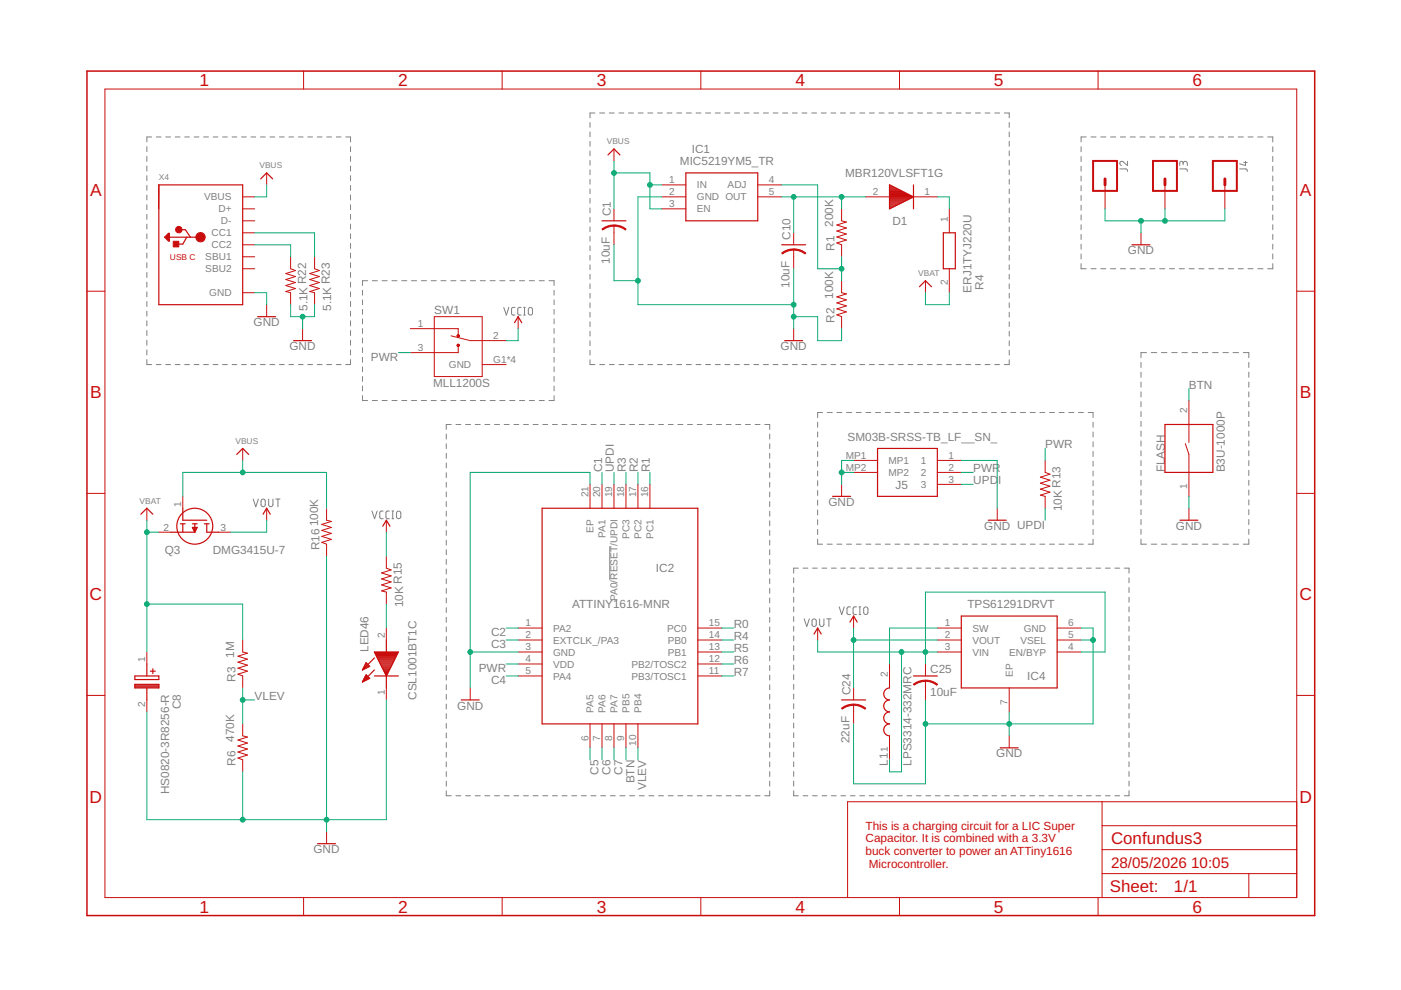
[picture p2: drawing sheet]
<svg xmlns="http://www.w3.org/2000/svg" width="297mm" height="210mm" viewBox="0 0 297 210" stroke-linecap="round" stroke-linejoin="round" font-family="sans-serif">
<g fill="none" stroke="#808080" stroke-width=".21">
<path d="M31.1 31.1v1.1M31.1 33.1v1.1M31.1 35.2v1.1M31.1 37.3v1M31.1 39.3v1M32.2 29h-1.1v1.1M33.1 29h1M35.2 29h1M37.1 29h1.1M39.2 29h1M41.2 29h1M43.2 29h1"/>
<path d="M45.2 29h1M47.2 29h1M49.2 29h1M51.2 29h1M53.2 29h1M55.2 29h1M57.2 29h1.1M59.2 29h1.1M61.3 29h1M63.3 29h1M65.3 29h1M67.3 29h1"/>
<path d="M69.3 29h1M71.3 29h1M73.3 29h1v1.1M74.3 31.1v1.1M74.3 33.1v1.1M74.3 35.2v1.1M74.3 37.3v1M74.3 39.3v1M125.1 26v1M125.1 28v1M125.1 30v1M125.1 32v1"/>
<path d="M125.1 34v1M125.1 36v1M125.1 38v1.1M126.1 24h-1v1M127.1 24h1.1M129.2 24h1M131.2 24h1.1M133.3 24h1M135.3 24h1.1M137.4 24h1M139.4 24h1M141.4 24h1.1"/>
<path d="M143.5 24h1M145.5 24h1.1M147.6 24h1M149.6 24h1.1M151.7 24h1M153.7 24h1M155.7 24h1.1M157.8 24h1M159.8 24h1.1M161.9 24h1M163.9 24h1.1M165.9 24h1.1"/>
<path d="M168 24h1M170 24h1.1M172.1 24h1M174.1 24h1.1M176.2 24h1M178.2 24h1.1M180.3 24h1M182.3 24h1M184.3 24h1.1M186.4 24h1M188.4 24h1.1M190.5 24h1"/>
<path d="M192.5 24h1M194.5 24h1.1M196.6 24h1M198.6 24h1.1M200.7 24h1M202.7 24h1.1M204.8 24h1M206.8 24h1.1M208.9 24h1M210.9 24h1M212.9 24h1.1v1M214 26v1"/>
<path d="M214 28v1M214 30v1M214 32v1M214 34v1M214 36v1M214 38v1.1M229.2 31.1v1.1M229.2 33.2v1M229.2 35.2v1.1M229.2 37.3v1.1M229.2 39.4v1M230.3 29h-1.1v1.1"/>
<path d="M231.3 29h1.1M233.4 29h1.1M235.5 29h1M237.4 35.8h1.4l.3 .5M237.6 29h1M239.1 34.2v.9l-1-.8a.44 .44 0 0 0-.7 .2 .44 .44 0 0 0 .4 .6M239.6 29h1.1M241.7 29h1.1M243.8 29h1.1M245.9 29h1.1M247.9 29h1.1M250 29h1.1"/>
<path d="M250.1 35.8h1.4l.2 .5M250.8 34.6a.44 .44 0 0 1 .5-.4 .44 .44 0 0 1 .4 .4v.5M250.8 34.9v-.3a.36 .36 0 0 0-.3-.4 .36 .36 0 0 0-.4 .4v.5M252.1 29h1.1M254.2 29h1.1M256.3 29h1.1M258.4 29h1M260.4 29h1.1M262.5 29h1.1M262.8 35.8h1.4l.2 .5M263.7 34.5h.7M264.1 34.2v.9l-1.3-.4"/>
<path d="M264.6 29h1.1M266.7 29h1.1M268.8 29h1.1v1.1M269.9 31.1v1.1M269.9 33.2v1M269.9 35.2v1.1M269.9 37.3v1.1M269.9 39.4v1M31.1 41.4v1M31.1 43.4v1M31.1 45.5v1M31.1 47.5v1.1"/>
<path d="M31.1 49.6v1M31.1 51.6v1.1M31.1 53.7v1M31.1 55.7v1.1M31.1 57.8v1M31.1 59.8v1.1M74.3 41.4v1M74.3 43.4v1M74.3 45.5v1M74.3 47.5v1.1M74.3 49.6v1M74.3 51.6v1.1"/>
<path d="M74.3 53.7v1M74.3 55.7v1.1M74.3 57.8v1M74.3 59.8v1.1M77.9 59.5h-1v1M78.9 59.5h1.1M81 59.5h1.1M83.1 59.5h1.1M85.2 59.5h1.1M87.2 59.5h1.1M89.3 59.5h1.1M91.4 59.5h1.1"/>
<path d="M93.5 59.5h1.1M95.6 59.5h1.1M97.7 59.5h1M99.7 59.5h1.1M101.8 59.5h1.1M103.9 59.5h1.1M106 59.5h1.1M108.1 59.5h1.1M110.2 59.5h1M112.2 59.5h1.1M114.3 59.5h1.1M116.4 59.5h1.1v1"/>
<path d="M125.1 40.1v1M125.1 42.1v1M125.1 44.1v1M125.1 46.1v1M125.1 48.1v1M125.1 50.1v1M125.1 52.1v1M125.1 54.1v1.1M125.1 56.2v1M125.1 58.2v1M214 40.1v1M214 42.1v1"/>
<path d="M214 44.1v1M214 46.1v1M214 48.1v1M214 50.1v1M214 52.1v1M214 54.1v1.1M214 56.2v1M214 58.2v1M229.2 41.4v1.1M229.2 43.5v1.1M229.2 45.6v1.1M229.2 47.6v1.1"/>
<path d="M229.2 49.7v1.1M229.2 51.8v1M229.2 53.8v1.1M229.2 55.9v1.1h1.1M231.3 57h1.1M233.4 57h1.1M235.5 57h1M237.6 57h1M239.6 57h1.1M241.7 57h1.1M243.8 57h1.1M245.9 57h1.1"/>
<path d="M247.9 57h1.1M250 57h1.1M252.1 57h1.1M254.2 57h1.1M256.3 57h1.1M258.4 57h1M260.4 57h1.1M262.5 57h1.1M264.6 57h1.1M266.7 57h1.1M269.9 41.4v1.1M269.9 43.5v1.1"/>
<path d="M269.9 45.6v1.1M269.9 47.6v1.1M269.9 49.7v1.1M269.9 51.8v1M269.9 53.8v1.1M269.9 55.9v1.1h-1.1M31.1 61.9v1M31.1 63.9v1.1M31.1 66v1M31.1 68v1.1M31.1 70.1v1M31.1 72.1v1.1"/>
<path d="M31.1 74.2v1M31.1 76.2v1.1h1.1M33.1 77.3h1M35.2 77.3h1M37.1 77.3h1.1M39.2 77.3h1M41.2 77.3h1M43.2 77.3h1M45.2 77.3h1M47.2 77.3h1M49.2 77.3h1M51.2 77.3h1"/>
<path d="M53.2 77.3h1M55.2 77.3h1M57.2 77.3h1.1M59.2 77.3h1.1M61.3 77.3h1M63.3 77.3h1M65.3 77.3h1M67.3 77.3h1M69.3 77.3h1M71.3 77.3h1M74.3 61.9v1M74.3 63.9v1.1"/>
<path d="M74.3 66v1M74.3 68v1.1M74.3 70.1v1M74.3 72.1v1.1M74.3 74.2v1M74.3 76.2v1.1h-1M76.9 61.6v1M76.9 63.6v1M76.9 65.6v1M76.9 67.6v1.1M76.9 69.7v1M76.9 71.7v1"/>
<path d="M76.9 73.7v1.1M76.9 75.8v1M76.9 77.8v1M76.9 79.8v1.1M106.8 65.2l.6 1.6 .5-1.6M109.2 65.2h-.5l-.2 .3v1.1l.2 .2h.5M110.5 65.2h-.5l-.2 .3v1.1l.2 .2h.5M111 66.8h.4M111 65.2h.4M111.2 65.2v1.6M112.1 65.3l.4-.1 .3 .1 .1 1.1a.44 .44 0 0 1-.4 .4 .44 .44 0 0 1-.5-.4zM117.5 61.6v1"/>
<path d="M117.5 63.6v1M117.5 65.6v1M117.5 67.6v1.1M117.5 69.7v1M117.5 71.7v1M117.5 73.7v1.1M117.5 75.8v1M117.5 77.8v1M117.5 79.8v1.1M125.1 76.3v1h1M125.1 60.2v1M125.1 62.2v1"/>
<path d="M125.1 64.2v1M125.1 66.2v1M125.1 68.2v1M125.1 70.3v.9M125.1 72.3v1M125.1 74.3v1M127.1 77.3h1.1M129.2 77.3h1M131.2 77.3h1.1M133.3 77.3h1M135.3 77.3h1.1M137.4 77.3h1"/>
<path d="M139.4 77.3h1M141.4 77.3h1.1M143.5 77.3h1M145.5 77.3h1.1M147.6 77.3h1M149.6 77.3h1.1M151.7 77.3h1M153.7 77.3h1M155.7 77.3h1.1M157.8 77.3h1M159.8 77.3h1.1M161.9 77.3h1"/>
<path d="M163.9 77.3h1.1M165.9 77.3h1.1M168 77.3h1M170 77.3h1.1M172.1 77.3h1M174.1 77.3h1.1M176.2 77.3h1M178.2 77.3h1.1M180.3 77.3h1M182.3 77.3h1M184.3 77.3h1.1M186.4 77.3h1"/>
<path d="M188.4 77.3h1.1M190.5 77.3h1M192.5 77.3h1M194.5 77.3h1.1M196.6 77.3h1M198.6 77.3h1.1M200.7 77.3h1M202.7 77.3h1.1M204.8 77.3h1M206.8 77.3h1.1M208.9 77.3h1M210.9 77.3h1"/>
<path d="M214 76.3v1h-1.1M214 60.2v1M214 62.2v1M214 64.2v1M214 66.2v1M214 68.2v1M214 70.3v.9M214 72.3v1M214 74.3v1M241.9 76.8v1.1M241.9 78.9v1.1M243.1 74.8h-1.2v1"/>
<path d="M244.1 74.8h1.2M246.3 74.8h1.1M248.4 74.8h1.2M250.6 74.8h1.2M252.8 74.8h1.1M254.9 74.8h1.2M257.1 74.8h1.2M259.3 74.8h1.1M261.4 74.8h1.2M263.6 74.8h1.2v1M264.8 76.8v1.1M264.8 78.9v1.1"/>
<path d="M76.9 81.9v1M76.9 83.9v1h1M78.9 84.9h1.1M81 84.9h1.1M83.1 84.9h1.1M85.2 84.9h1.1M87.2 84.9h1.1M89.3 84.9h1.1M91.4 84.9h1.1M93.5 84.9h1.1M94.6 92v1.1M94.6 94.1v1"/>
<path d="M94.6 96.1v1.1M94.6 98.2v1M95.6 84.9h1.1M95.7 90h-1.1v1M96.7 90h1M97.7 84.9h1M98.7 90h1.1M99.7 84.9h1.1M100.8 90h1M101.8 84.9h1.1M102.8 90h1M103.9 84.9h1.1"/>
<path d="M104.9 90h1M106 84.9h1.1M106.9 90h1M108.1 84.9h1.1M108.9 90h1.1M110.2 84.9h1M111 90h1M112.2 84.9h1.1M113 90h1.1M114.3 84.9h1.1M115.1 90h1M117.1 90h1.1"/>
<path d="M117.5 81.9v1M117.5 83.9v1h-1.1M119.2 90h1M121.2 90h1.1M123.3 90h1M125.3 90h1.1M127.4 90h1M129.4 90h1.1M131.4 90h1.1M133.5 90h1M135.6 90h1M137.6 90h1"/>
<path d="M139.6 90h1.1M141.7 90h1M143.7 90h1.1M145.8 90h1M147.8 90h1.1M149.9 90h1M151.9 90h1.1M154 90h1M156 90h1.1M158.1 90h1M160.1 90h1M162.1 90h1.1v1"/>
<path d="M163.2 92v1.1M163.2 94.1v1M163.2 96.1v1.1M163.2 98.2v1M173.4 89.5v1.1M173.4 91.6v1M173.4 93.7v1M173.4 95.7v1.1M173.4 97.8v1M173.4 99.9v1M174.4 87.5h-1v1M175.4 87.5h1"/>
<path d="M177.4 87.5h1.1M179.5 87.5h1.1M181.5 87.5h1.1M183.6 87.5h1M185.6 87.5h1.1M187.7 87.5h1M189.7 87.5h1.1M191.8 87.5h1M193.8 87.5h1.1M195.9 87.5h1M197.9 87.5h1.1M200 87.5h1"/>
<path d="M202 87.5h1.1M204.1 87.5h1M206.1 87.5h1.1M208.2 87.5h1M210.2 87.5h1.1M212.3 87.5h1M214.3 87.5h1.1M216.4 87.5h1M218.4 87.5h1.1M220.5 87.5h1M222.5 87.5h1.1M224.6 87.5h1"/>
<path d="M226.6 87.5h1.1M228.7 87.5h1M230.7 87.5h1.1v1M231.8 89.5v1.1M231.8 91.6v1M231.8 93.7v1M231.8 95.7v1.1M231.8 97.8v1M231.8 99.9v1M241.9 81v1.1M241.9 83.1v1.1M241.9 85.2v1.1"/>
<path d="M241.9 87.2v1.1M241.9 89.3v1.1M241.9 91.4v1.1M241.9 93.5v1.1M241.9 95.6v1M241.9 97.7v1M241.9 99.7v1.1M264.8 81v1.1M264.8 83.1v1.1M264.8 85.2v1.1M264.8 87.2v1.1M264.8 89.3v1.1"/>
<path d="M264.8 91.4v1.1M264.8 93.5v1.1M264.8 95.6v1M264.8 97.7v1M264.8 99.7v1.1M53.7 105.8l.5 1.6 .6-1.6M55.5 105.9l.3-.1 .3 .1 .1 1.1a.44 .44 0 0 1-.4 .4 .44 .44 0 0 1-.4-.4zM57 105.8v1.2a.46 .46 0 0 0 .4 .4 .46 .46 0 0 0 .5-.4v-1.2M58.5 105.8h.9M58.9 105.8v1.6M78.9 108.4l.5 1.6 .6-1.6M81.2 108.4h-.4l-.3 .3 .1 1.2 .6 .1"/>
<path d="M82.5 108.4h-.5l-.2 .3 .1 1 .1 .3h.5M83.1 110h.4M83.1 108.4h.4M83.3 108.4v1.6M84.2 108.5l.3-.1 .3 .1 .2 1a.46 .46 0 0 1-.5 .5 .46 .46 0 0 1-.4-.5zM94.6 100.2v1.1M94.6 102.3v1M94.6 104.3v1M94.6 106.3v1.1M94.6 108.4v1M94.6 110.4v1.1M94.6 112.5v1"/>
<path d="M94.6 114.5v1.1M94.6 116.6v1M94.6 118.6v1.1M129.3 115.8v7.1M163.2 100.2v1.1M163.2 102.3v1M163.2 104.3v1M163.2 106.3v1.1M163.2 108.4v1M163.2 110.4v1.1M163.2 112.5v1M163.2 114.5v1.1"/>
<path d="M163.2 116.6v1M163.2 118.6v1.1M173.4 101.9v1.1M173.4 104v1.1M173.4 106v1.1M173.4 108.1v1.1M173.4 110.2v1.1M173.4 112.2v1.1M173.4 114.3v1.1h1M175.4 115.4h1M177.4 115.4h1.1M179.5 115.4h1.1"/>
<path d="M181.5 115.4h1.1M183.6 115.4h1M185.6 115.4h1.1M187.7 115.4h1M189.7 115.4h1.1M191.8 115.4h1M193.8 115.4h1.1M195.9 115.4h1M197.9 115.4h1.1M200 115.4h1M202 115.4h1.1M204.1 115.4h1"/>
<path d="M206.1 115.4h1.1M208.2 115.4h1M210.2 115.4h1.1M212.3 115.4h1M214.3 115.4h1.1M216.4 115.4h1M218.4 115.4h1.1M220.5 115.4h1M222.5 115.4h1.1M224.6 115.4h1M226.6 115.4h1.1M228.7 115.4h1"/>
<path d="M231.8 101.9v1.1M231.8 104v1.1M231.8 106v1.1M231.8 108.1v1.1M231.8 110.2v1.1M231.8 112.2v1.1M231.8 114.3v1.1h-1.1M241.9 114.3v1.1h1.2M241.9 101.8v1.1M241.9 103.9v1.1M241.9 106v1.1M241.9 108.1v1"/>
<path d="M241.9 110.2v1M241.9 112.2v1.1M244.1 115.4h1.2M246.3 115.4h1.1M248.4 115.4h1.2M250.6 115.4h1.2M252.8 115.4h1.1M254.9 115.4h1.2M257.1 115.4h1.2M259.3 115.4h1.1M261.4 115.4h1.2M264.8 114.3v1.1h-1.2"/>
<path d="M264.8 101.8v1.1M264.8 103.9v1.1M264.8 106v1.1M264.8 108.1v1M264.8 110.2v1M264.8 112.2v1.1M94.6 120.6v1.1M94.6 122.7v1M94.6 124.8v1M94.6 126.8v1M94.6 128.8v1.1M94.6 130.9v1"/>
<path d="M94.6 132.9v1.1M94.6 135v1M94.6 137v1M94.6 139.1v1M163.2 120.6v1.1M163.2 122.7v1M163.2 124.8v1M163.2 126.8v1M163.2 128.8v1.1M163.2 130.9v1M163.2 132.9v1.1M163.2 135v1"/>
<path d="M163.2 137v1M163.2 139.1v1M168.3 122.5v1.1M168.3 124.6v1M168.3 126.6v1.1M168.3 128.7v1M168.3 130.7v1.1M168.3 132.8v1M168.3 134.8v1.1M168.3 136.9v1M168.3 138.9v1.1M169.3 120.5h-1v1"/>
<path d="M170.3 120.5h1M170.5 131.2l.5 1.6 .6-1.6M172.3 120.5h1M172.3 131.3l.3-.1 .3 .1 .2 1.1a.44 .44 0 0 1-.5 .4 .44 .44 0 0 1-.4-.4zM173.8 131.2v1.2a.46 .46 0 0 0 .4 .4 .46 .46 0 0 0 .5-.4v-1.2M174.3 120.5h1M175.3 131.2h.9M175.7 131.2v1.6M176.3 120.5h1M177.9 128.7l.6 1.6 .5-1.6M178.3 120.5h1M180.3 128.7h-.5l-.2 .3 .1 1.2 .6 .1"/>
<path d="M180.3 120.5h1M181.6 128.7h-.5l-.2 .3v1.1l.3 .2h.4M182.1 130.3h.4M182.1 128.7h.4M182.3 120.5h1M182.3 128.7v1.6M183.2 128.8l.4-.1 .3 .1 .1 1a.46 .46 0 0 1-.4 .5 .46 .46 0 0 1-.5-.5zM184.3 120.5h1M186.3 120.5h1M188.3 120.5h1M190.3 120.5h1M192.3 120.5h1"/>
<path d="M194.3 120.5h1M196.3 120.5h1M198.3 120.5h1M200.3 120.5h1M202.3 120.5h1M204.3 120.5h1M206.3 120.5h1M208.3 120.5h1M210.3 120.5h1M212.3 120.5h1M214.3 120.5h1M216.3 120.5h1"/>
<path d="M218.3 120.5h1.1M220.3 120.5h1.1M222.4 120.5h1M224.3 120.5h1.1M226.4 120.5h1M228.4 120.5h1M230.4 120.5h1M232.4 120.5h1M234.4 120.5h1M236.4 120.5h1M238.4 120.5h1v1M239.4 122.5v1.1"/>
<path d="M239.4 124.6v1M239.4 126.6v1.1M239.4 128.7v1M239.4 130.7v1.1M239.4 132.8v1M239.4 134.8v1.1M239.4 136.9v1M239.4 138.9v1.1M94.6 141.1v1.1M94.6 143.2v1M94.6 145.2v1M94.6 147.2v1.1"/>
<path d="M94.6 149.3v1M94.6 151.3v1.1M94.6 153.4v1M94.6 155.4v1.1M94.6 157.5v1M94.6 159.5v1M163.2 141.1v1.1M163.2 143.2v1M163.2 145.2v1M163.2 147.2v1.1M163.2 149.3v1M163.2 151.3v1.1"/>
<path d="M163.2 153.4v1M163.2 155.4v1.1M163.2 157.5v1M163.2 159.5v1M168.3 141v1M168.3 143v1.1M168.3 145.1v1.1M168.3 147.2v1M168.3 149.2v1.1M168.3 151.3v1M168.3 153.3v1M168.3 155.4v1"/>
<path d="M168.3 157.4v1.1M168.3 159.5v1M239.4 141v1M239.4 143v1.1M239.4 145.1v1.1M239.4 147.2v1M239.4 149.2v1.1M239.4 151.3v1M239.4 153.3v1M239.4 155.4v1M239.4 157.4v1.1M239.4 159.5v1"/>
<path d="M94.6 161.5v1.1M94.6 163.6v1M94.6 165.6v1.1M94.6 167.7v1h1.1M96.7 168.7h1M98.7 168.7h1.1M100.8 168.7h1M102.8 168.7h1M104.9 168.7h1M106.9 168.7h1M108.9 168.7h1.1M111 168.7h1"/>
<path d="M113 168.7h1.1M115.1 168.7h1M117.1 168.7h1.1M119.2 168.7h1M121.2 168.7h1.1M123.3 168.7h1M125.3 168.7h1.1M127.4 168.7h1M129.4 168.7h1.1M131.4 168.7h1.1M133.5 168.7h1M135.6 168.7h1"/>
<path d="M137.6 168.7h1M139.6 168.7h1.1M141.7 168.7h1M143.7 168.7h1.1M145.8 168.7h1M147.8 168.7h1.1M149.9 168.7h1M151.9 168.7h1.1M154 168.7h1M156 168.7h1.1M158.1 168.7h1M160.1 168.7h1"/>
<path d="M163.2 161.5v1.1M163.2 163.6v1M163.2 165.6v1.1M163.2 167.7v1h-1.1M168.3 167.7v1h1M168.3 161.5v1.1M168.3 163.6v1M168.3 165.6v1.1M170.3 168.7h1M172.3 168.7h1M174.3 168.7h1M176.3 168.7h1"/>
<path d="M178.3 168.7h1M180.3 168.7h1M182.3 168.7h1M184.3 168.7h1M186.3 168.7h1M188.3 168.7h1M190.3 168.7h1M192.3 168.7h1M194.3 168.7h1M196.3 168.7h1M198.3 168.7h1M200.3 168.7h1"/>
<path d="M202.3 168.7h1M204.3 168.7h1M206.3 168.7h1M208.3 168.7h1M210.3 168.7h1M212.3 168.7h1M214.3 168.7h1M216.3 168.7h1M218.3 168.7h1.1M220.3 168.7h1.1M222.4 168.7h1M224.3 168.7h1.1"/>
<path d="M226.4 168.7h1M228.4 168.7h1M230.4 168.7h1M232.4 168.7h1M234.4 168.7h1M236.4 168.7h1M239.4 167.7v1h-1M239.4 161.5v1.1M239.4 163.6v1M239.4 165.6v1.1"/>
</g>
<g fill="none" stroke="#c90d0c" stroke-width=".25">
<path d="M33.7 39.2l-.1 5.1M33.7 39.2h17.8v25.4h-17.8zM55.3 37.9l1.2-1.2 1.3 1.2M128.9 32.9l1.3-1.3 1.2 1.3M145.4 36.7h15.3v10.1h-15.3zM188.6 39.2h.1M188.6 39.2l5.1 2.5-5.1 2.6zM188.6 39.9h1.4M188.6 39.7h.9M188.6 39.5h.5M193.7 39.2v5.1M34.9 50.3l.8-.8h.2v1.6h-.2z"/>
<path d="M35.1 50.3l.4-.4v.8l-.2-.4M35.7 49.5v1.4M35.9 50.3h6.6M38.3 48.7h1l1.1 1.6M39.6 50.3l-.8 1.5h-1.2M127.6 46.8h5.1M165.7 51.9h5.1M188.6 44.1h.3M188.6 43.9h.7M188.6 43.7h1.2M188.6 43.5h1.6M188.6 43.2h2.1"/>
<path d="M188.6 43h2.5M188.6 42.8h3M188.6 42.6h3.4M188.6 42.4h3.8M188.6 42.1h4.3M188.6 41.9h4.7M188.6 41.7h4.9M188.6 41.5h4.5M188.6 41.2h4.1M188.6 41h3.6M188.6 40.8h3.2M188.6 40.6h2.7"/>
<path d="M188.6 40.3h2.3M188.6 40.1h1.8M200 49.4h2.5v7.6h-2.5zM240 51.9h3.8M54.6 67.1h3.8M62.3 72.2h3.8M109.1 68.4l.8-1.3 .7 1.3M166.4 72.2h3.8M194.9 60.8l1.3-1.3 1.3 1.3M50.2 96.4l1.3-1.3 1.2 1.3M186.1 95.1h12.6v10.1h-12.6zM247 90h10.2v10.2h-10.2z"/>
<path d="M29.9 109l1.2-1.2 1.3 1.2M36.2 112.8h5.1M38.2 111.1h1.1M38.8 107.8v2.5h5M38.8 111.1v1.7M40.8 111.1h1M40.8 111.8h1l-.5 1zM40.8 111.9h1M40.9 112.1h.8M41 112.4h.6M41.1 112.6h.3M41.3 112.8h.1"/>
<path d="M41.3 111.1v1.7M43.3 111.1h1M43.8 111.1v1.7h2.6M55.8 109l.7-1.2 .8 1.2M81.2 111.6l.7-1.3 .8 1.3M114.9 107.8h33.1v45.7h-33.1zM176.5 105.2h3.8M209.5 110.3h3.8M250.2 110.3h3.8M79.4 139.5l-2.5 2.5M79.4 138.2h5.1l-2.6 5.1zM79.4 138.3h5"/>
<path d="M79.5 138.6h4.8M79.7 138.8h4.5M79.8 139h4.3M79.9 139.2h4.1M80 139.4h3.9M80.1 139.7h3.7M80.2 139.9h3.4M81.9 135.7v2.5M172.6 134.4l.8-1.2 .7 1.2M180.2 131.9l.8-1.3 .7 1.3M203.8 130.6h20.3v15.3h-20.3zM28.6 143.3h5.1v.8h-5.1z"/>
<path d="M28.6 145.1h5.1v.8h-5.1zM28.6 145.7h5.1M28.6 145.5h5.1M28.6 145.2h5.1M31.1 140.8v2.5M31.1 145.9v2.5M31.9 142.3h1M32.4 141.8v1M76.9 144.6h.1M76.9 141.9h.3M77 144.3h.3M77 141.7h.6"/>
<path d="M77.1 144.1h.7M77.2 141.5h.8M77.2 143.9h1M77.3 141.2h1M77.3 143.7h.9M77.4 141h.7M77.4 143.4h.6M77.5 140.8h.4M77.5 143.2h.3M77.6 140.6h.1M77.6 143.1l.8 .7-1.5 .8zM77.6 140.5l.8 .8-1.5 .7z"/>
<path d="M79.4 143.3h5.1M79.4 142l-2.5 2.6M80.3 140.1h3.2M80.4 140.3h3M80.5 140.6h2.8M80.7 140.8h2.5M80.8 141h2.3M80.9 141.2h2.1M81 141.5h1.9M81.1 141.7h1.6M81.2 141.9h1.4M81.3 142.1h1.2"/>
<path d="M81.4 142.3h1M81.6 142.6h.7M81.7 142.8h.5M81.8 143h.3M81.9 143.2h.1M81.9 143.3v2.6M97.8 148.4h3.8M178.4 148.4h5.1M188.6 145.9a1.27 1.27 0 0 0-1.2 1.2 1.27 1.27 0 0 0 1.2 1.3 1.27 1.27 0 0 0-1.2 1.3 1.27 1.27 0 0 0 1.2 1.2 1.27 1.27 0 0 0-1.2 1.3 1.27 1.27 0 0 0 1.2 1.3 1.27 1.27 0 0 0-1.2 1.2 1.27 1.27 0 0 0 1.2 1.3M193.7 143.3h5M212.1 158.6h3.8M67.3 178.9h3.8"/>
<circle cx="41.3" cy="111.6" r="3.8"/>
</g>
<g fill="none" stroke="#c90d0c" stroke-width=".21">
<path d="M22.2 18.9h252.7v171.4h-252.7zM64.4 15.1v3.8M106.5 15.1v3.8M148.6 15.1v3.8M190.7 15.1v3.8M232.8 15.1v3.8M56.5 36.7v2.5M130.2 31.6v2.5M140.3 39.2h5.1M160.7 39.2h5M234.3 39.2v5.1M247 39.2v5.1"/>
<path d="M259.7 39.2v5.1M51.5 49.4h2.5M51.5 51.9h2.5M51.5 44.3h2.5M51.5 46.8h2.5M51.5 54.4h2.5M51.5 57h2.5M51.5 41.7h2.5M61.6 54.4v2.6l1 .4-2 .6 2 .6-2 .7 2 .6-2 .6 2 .7-2 .6 1 .3v2.5M66.7 54.4v2.6l1 .4-2 .6 2 .6-2 .7 2 .6-2 .6 2 .7-2 .6 1 .3v2.5M130.2 44.3v2.5M130.2 47.8v4.1"/>
<path d="M140.3 44.3h5.1M140.3 41.7h5.1M160.7 41.7h5M168.3 49.4v2.5M168.3 52.9v4.1M178.4 44.3v2.5l1.1 .3-2.1 .6 2.1 .6-2.1 .7 2.1 .6-2.1 .6 2.1 .7-2.1 .6 1 .4v2.5M178.4 59.5v2.6l1.1 .2-2.1 .6 2.1 .7-2.1 .6 2.1 .7-2.1 .6 2.1 .6-2.1 .7 1 .3v2.6M183.5 41.7h5.1M193.7 41.7h5M196.2 59.5v2.6M201.3 44.3v5.1M201.3 57v5.1"/>
<path d="M241.9 49.4v2.5M18.4 61.7h3.8M51.5 62.1h2.5M56.5 64.6v2.5M64.2 69.7v2.5M87 69.7h10.2v1.3M92.1 67.1h10.1v12.7h-10.1zM95.6 71.2l4.1 1h7.6M97.2 73.5v1.3h-10.2M102.2 77.3h5.1M109.9 67.1v2.6M168.3 69.7v2.5"/>
<path d="M274.9 61.7h3.8M51.5 95.1v2.5M181 97.6h5.1M198.7 97.6h5.1M221.6 97.6v2.6l1 .3-2 .7 2 .6-2 .6 2 .7-2 .6 2 .7-2 .6 1 .2v2.6M251.3 94.1l.8 2.3v8.8M252.1 84.9v8.9M18.4 104.6h3.8M31.1 107.8v2.5M33.7 112.8h2.5M38.8 105.2v2.6M46.4 112.8h2.5"/>
<path d="M56.5 107.8v2.5M69.2 107.8v2.5l1.1 .3-2.1 .6 2.1 .6-2.1 .7 2.1 .6-2.1 .6 2.1 .7-2.1 .6 1 .4v2.5M81.9 117.9v2.6l1 .3-2 .7 2 .6-2 .6 2 .7-2 .6 2 .7-2 .6 1 .2v2.6M81.9 110.3v2.5M125.1 102.7v5.1M127.6 102.7v5.1M130.2 102.7v5.1M132.7 102.7v5.1M135.3 102.7v5.1M137.8 102.7v5.1M178.4 102.7v2.5M181 100.2h5.1"/>
<path d="M198.7 100.2h5.1M198.7 102.7h5.1M211.4 107.8v2.5M252.1 107.8v2.5M274.9 104.6h3.8M31.1 138.2v2.6M51.5 135.7v2.5l1 .3-2.1 .6 2.1 .7-2.1 .6 2.1 .6-2.1 .7 2.1 .6-2.1 .6 1.1 .4v2.6M81.9 133.2v2.5M109.9 133.2h5M109.9 135.7h5M109.9 138.2h5M148 133.2h5"/>
<path d="M148 135.7h5M148 138.2h5M173.4 133.2v2.5M181 130.6v2.6M198.7 133.2h5.1M198.7 135.7h5.1M198.7 138.2h5.1M224.1 133.2h5.1M224.1 135.7h5.1M224.1 138.2h5.1M18.4 147.4h3.8M31.1 148.4v2.5"/>
<path d="M51.5 153.5v2.5l1 .3-2.1 .6 2.1 .6-2.1 .7 2.1 .6-2.1 .6 2.1 .7-2.1 .6 1.1 .4v2.5M81.9 145.9v2.5M99.7 145.9v2.5M109.9 140.8h5M109.9 143.3h5M125.1 153.5v5.1M127.6 153.5v5.1M130.2 153.5v5.1M132.7 153.5v5.1M135.3 153.5v5.1M148 140.8h5M148 143.3h5"/>
<path d="M181 145.9v2.5M181 149.4v4.1M188.6 140.8v5.1M188.6 156v5.1M196.2 140.8v2.5M196.2 144.3v4.1M214 145.9v5M214 156v2.6M274.9 147.4h3.8M69.2 176.3v2.6M233.7 170v20.3M233.7 175.1h41.2"/>
<path d="M274.9 170h-95.2v20.3M64.4 190.3v3.8M106.5 190.3v3.8M148.6 190.3v3.8M190.7 190.3v3.8M232.8 190.3v3.8M233.7 185.2h41.2M233.7 180.1h41.2M264.8 185.2v5.1"/>
</g>
<g fill="#c90d0c" stroke="#c90d0c" stroke-width=".21">
<path d="M96.9 73.1l.3-.1 .2 .4-.3 .1-.2-.3 .4-.1-.2 .2-.2-.1z" fill-rule="evenodd"/>
<path d="M96.9 71.1h.5v.3h-.5v-.2l.2-.1 .2 .1-.2 .2-.2-.2z" fill-rule="evenodd"/>
<path d="M181 149.3l1.3 .2 1.2 .7-.1 .2-.9-.6-1.5-.3z" fill-rule="evenodd"/>
<path d="M178.4 150.2l1.2-.7 1.4-.2v.2l-1.5 .3-.9 .5z" fill-rule="evenodd"/>
<path d="M196.2 144.2l1.4 .2 1.2 .7-.2 .2-1.4-.7-1-.1z" fill-rule="evenodd"/>
<path d="M193.7 145.1l1.2-.7 1.3-.2v.3l-1.5 .3-.9 .5z" fill-rule="evenodd"/>
<path d="M168.3 52.8l1.3 .2 1.2 .7-.1 .1-1.4-.7-1-.1z" fill-rule="evenodd"/>
<path d="M165.7 53.6l1.2-.6 1.4-.2v.2l-1 .2-1.4 .6z" fill-rule="evenodd"/>
<path d="M130.2 47.7l1.3 .2 1.2 .7-.1 .2-.9-.6-1.5-.3z" fill-rule="evenodd"/>
<path d="M127.6 48.6l1.2-.7 1.4-.2v.3l-1 .1-1.4 .7z" fill-rule="evenodd"/>
<circle cx="42.5" cy="50.3" r="1"/>
<circle cx="37.9" cy="48.7" r=".7"/>
</g>
<path d="M36.7 51.2h1.2v1.1h-1.2z" fill="#c90d0c" stroke="#c90d0c" stroke-width=".21"/>
<path d="M231.8 34.1h5v6.4h-5zM244.5 34.1h5v6.4h-5zM257.2 34.1h5v6.4h-5z" fill="none" stroke="#c90d0c" stroke-width=".42"/>
<path d="M234.3 37.9v1.3M247 37.9v1.3M259.7 37.9v1.3" fill="none" stroke="#c90d0c" stroke-width=".61"/>
<path d="M18.4 15.1h260.3v179h-260.3z" fill="none" stroke="#c90d0c" stroke-width=".32"/>
<g fill="none" stroke="#0dab76" stroke-width=".21">
<path d="M56.5 39.2v2.5h-2.5M130.2 34.1v10.2M130.2 36.7h7.6v7.6h2.5M137.8 39.2h2.5M165.7 39.2h7.7v17.8h5M54 51.9h7.6v2.5M54 49.4h12.7v5M130.2 51.9v7.6h5.1M140.3 41.7h-5v22.9h33M165.7 41.7h17.8M168.3 41.7v7.7M168.3 57v12.7"/>
<path d="M178.4 41.7v2.6M178.4 54.4v5.1M198.7 41.7h2.6v2.6M234.3 44.3v2.5h25.4v-2.5M241.9 46.8v2.6M247 44.3v2.5M54 62.1h2.5v2.5M61.6 64.6v2.5h5.1v-2.5M64.2 67.1v2.6M84.5 74.8h2.5M109.9 69.7v2.5h-2.6M168.3 67.1h5.1v5.1h5v-2.5"/>
<path d="M196.2 62.1v2.5h5.1v-2.5M51.5 97.6v2.6M181 97.6h-2.6v5.1M203.8 97.6h7.6v10.2M221.6 95.1v2.5M252.1 82.4v2.5M31.1 110.3v27.9M31.1 112.8h2.6M38.8 105.2v-5h30.4v7.6M56.5 110.3v2.5h-7.6M69.2 117.9v58.4M81.9 112.8v5.1"/>
<path d="M125.1 102.7v-2.5h-25.4v45.7M127.6 100.2v2.5M130.2 100.2v2.5M132.7 100.2v2.5M135.3 100.2v2.5M137.8 100.2v2.5M178.4 100.2h2.6M203.8 100.2h2.6M203.8 102.7h2.6M221.6 107.8v2.5M252.1 105.2v2.6M31.1 128.1h20.4v7.6"/>
<path d="M81.9 128.1v5.1M99.7 138.2h10.2M107.3 133.2h2.6M107.3 135.7h2.6M153 138.2h2.6M153 133.2h2.6M153 135.7h2.6M173.4 135.7v2.5h25.3M181 135.7h17.7M181 133.2v12.7M191.1 138.2v25.4h-2.5v-2.5M198.7 133.2h-10.1v7.6"/>
<path d="M229.2 138.2h5.1v-12.7h-38.1v15.3M229.2 133.2h2.6v20.3h-35.6M229.2 135.7h2.6M51.5 145.9v7.6M51.5 148.4h2.5M81.9 148.4v25.4h-50.8v-22.9M107.3 143.3h2.6M107.3 140.8h2.6M125.1 158.6v2.5M127.6 158.6v2.5M130.2 158.6v2.5M132.7 158.6v2.5"/>
<path d="M135.3 158.6v2.5M153 143.3h2.6M153 140.8h2.6M196.2 148.4v17.8h-15.2v-12.7M214 150.9v5.1M51.5 163.6v10.2"/>
</g>
<g fill="#0dab76" stroke="#0dab76" stroke-width=".21">
<circle cx="99.7" cy="138.2" r=".51"/>
<circle cx="178.4" cy="100.2" r=".51"/>
<circle cx="64.2" cy="67.1" r=".51"/>
<circle cx="214" cy="153.5" r=".51"/>
<circle cx="231.8" cy="135.7" r=".51"/>
<circle cx="196.2" cy="153.5" r=".51"/>
<circle cx="247" cy="46.8" r=".51"/>
<circle cx="241.9" cy="46.8" r=".51"/>
<circle cx="135.3" cy="59.5" r=".51"/>
<circle cx="168.3" cy="64.6" r=".51"/>
<circle cx="168.3" cy="67.1" r=".51"/>
<circle cx="69.2" cy="173.8" r=".51"/>
<circle cx="51.5" cy="173.8" r=".51"/>
<circle cx="181" cy="135.7" r=".51"/>
<circle cx="51.5" cy="100.2" r=".51"/>
<circle cx="130.2" cy="36.7" r=".51"/>
<circle cx="137.8" cy="39.2" r=".51"/>
<circle cx="196.2" cy="138.2" r=".51"/>
<circle cx="191.1" cy="138.2" r=".51"/>
<circle cx="31.1" cy="112.8" r=".51"/>
<circle cx="31.1" cy="128.1" r=".51"/>
<circle cx="51.5" cy="148.4" r=".51"/>
<circle cx="178.4" cy="57" r=".51"/>
<circle cx="168.3" cy="41.7" r=".51"/>
<circle cx="178.4" cy="41.7" r=".51"/>
</g>
<g font-size="3.7" fill="#c90d0c">
<text x="42.3" y="18.3">1</text>
<text x="84.4" y="18.3">2</text>
<text x="126.5" y="18.3">3</text>
<text x="168.6" y="18.3">4</text>
<text x="210.7" y="18.3">5</text>
<text x="252.9" y="18.3">6</text>
<text x="19.1" y="41.6">A</text>
<text x="275.6" y="41.6">A</text>
<text x="19.1" y="84.5">B</text>
<text x="275.6" y="84.5">B</text>
<text x="19" y="127.3">C</text>
<text x="275.5" y="127.3">C</text>
<text x="19" y="170.2">D</text>
<text x="275.5" y="170.2">D</text>
<text x="42.3" y="193.5">1</text>
<text x="84.4" y="193.5">2</text>
<text x="126.5" y="193.5">3</text>
<text x="168.6" y="193.5">4</text>
<text x="210.7" y="193.5">5</text>
<text x="252.9" y="193.5">6</text>
</g>
<g font-size="3.6" fill="#c90d0c">
<text x="235.6" y="178.9">Confundus3</text>
<text x="235.3" y="189.2">Sheet:</text>
<text x="248.9" y="189">1/1</text>
</g>
<g font-size="3.2" fill="#c90d0c">
<text x="235.6" y="184">28/05/2026</text>
<text x="252.6" y="184">10:05</text>
</g>
<g font-size="2.5" fill="#808080">
<text x="144.1" y="35">MIC5219YM5_TR</text>
<text x="146.7" y="32.5">IC1</text>
<text x="179.2" y="37.5">MBR120VLSFT1G</text>
<text x="129.5" y="45.8" transform="rotate(-90 129.5 45.8)">C1</text>
<text x="189.2" y="47.7">D1</text>
<text x="167.6" y="50.9" transform="rotate(-90 167.6 50.9)">C10</text>
<text x="176.7" y="48.1" transform="rotate(-90 176.7 48.1)">200K</text>
<text x="176.9" y="53.2" transform="rotate(-90 176.9 53.2)">R1</text>
<text x="239.1" y="53.9">GND</text>
<text x="129.3" y="56" transform="rotate(-90 129.3 56)">10uF</text>
<text x="65.2" y="65.9" transform="rotate(-90 65.2 65.9)">5.1K R22</text>
<text x="70.2" y="65.9" transform="rotate(-90 70.2 65.9)">5.1K R23</text>
<text x="167.4" y="61" transform="rotate(-90 167.4 61)">10uF</text>
<text x="176.7" y="63.3" transform="rotate(-90 176.7 63.3)">100K</text>
<text x="206" y="62.1" transform="rotate(-90 206 62.1)">ERJ1TYJ220U</text>
<text x="208.5" y="61.4" transform="rotate(-90 208.5 61.4)">R4</text>
<text x="53.8" y="69.2">GND</text>
<text x="92.1" y="66.6">SW1</text>
<text x="176.9" y="68.4" transform="rotate(-90 176.9 68.4)">R2</text>
<text x="61.4" y="74.2">GND</text>
<text x="78.6" y="76.5">PWR</text>
<text x="165.5" y="74.2">GND</text>
<text x="91.8" y="82.1">MLL1200S</text>
<text x="252.1" y="82.4">BTN</text>
<text x="179.7" y="93.4">SM03B-SRSS-TB_LF__SN_</text>
<text x="221.6" y="95.1">PWR</text>
<text x="127.6" y="100.2" transform="rotate(-90 127.6 100.2)">C1</text>
<text x="130.2" y="100.2" transform="rotate(-90 130.2 100.2)">UPDI</text>
<text x="132.7" y="100.2" transform="rotate(-90 132.7 100.2)">R3</text>
<text x="135.3" y="100.2" transform="rotate(-90 135.3 100.2)">R2</text>
<text x="137.8" y="100.2" transform="rotate(-90 137.8 100.2)">R1</text>
<text x="206.4" y="100.2">PWR</text>
<text x="247" y="100.2" transform="rotate(-90 247 100.2)">FLASH</text>
<text x="259.7" y="100.2" transform="rotate(-90 259.7 100.2)">B3U-1000P</text>
<text x="175.7" y="107.3">GND</text>
<text x="189.9" y="103.6">J5</text>
<text x="206.4" y="102.7">UPD</text>
<text x="211.6" y="102.7">I</text>
<text x="67.4" y="111.6" transform="rotate(-90 67.4 111.6)">100K</text>
<text x="208.7" y="112.3">GND UPDI</text>
<text x="225.2" y="108.4" transform="rotate(-90 225.2 108.4)">10K R13</text>
<text x="249.3" y="112.3">GND</text>
<text x="34.9" y="117.5">Q3</text>
<text x="45.1" y="117.5">DMG3415U-7</text>
<text x="67.7" y="116.7" transform="rotate(-90 67.7 116.7)">R16</text>
<text x="139.1" y="121.4">IC2</text>
<text x="85.5" y="128.7" transform="rotate(-90 85.5 128.7)">10K R15</text>
<text x="121.3" y="129">ATTINY1616-MNR</text>
<text x="205.1" y="129">TPS61291DRVT</text>
<text x="104.1" y="134.9">C2</text>
<text x="104.1" y="137.5">C3</text>
<text x="155.6" y="135.7">R4</text>
<text x="155.6" y="133.2">R0</text>
<text x="49.7" y="139.5" transform="rotate(-90 49.7 139.5)">1M</text>
<text x="78.1" y="138.2" transform="rotate(-90 78.1 138.2)">LED46</text>
<text x="101.5" y="142.6">PWR</text>
<text x="155.6" y="143.3">R7</text>
<text x="155.6" y="140.8">R6</text>
<text x="155.6" y="138.2">R5</text>
<text x="197.2" y="142.7">C25</text>
<text x="50" y="144.6" transform="rotate(-90 50 144.6)">R3</text>
<text x="54" y="148.4">VLEV</text>
<text x="88.3" y="148.4" transform="rotate(-90 88.3 148.4)">CSL1001BT1C</text>
<text x="104.1" y="145.1">C4</text>
<text x="180.3" y="147.4" transform="rotate(-90 180.3 147.4)">C24</text>
<text x="197.2" y="147.5">10uF</text>
<text x="217.8" y="144.2">IC4</text>
<text x="38.4" y="150.3" transform="rotate(-90 38.4 150.3)">C8</text>
<text x="96.9" y="150.4">GND</text>
<text x="49.7" y="157.3" transform="rotate(-90 49.7 157.3)">470K</text>
<text x="180.1" y="157.5" transform="rotate(-90 180.1 157.5)">22uF</text>
<text x="211.2" y="160.6">GND</text>
<text x="50" y="162.4" transform="rotate(-90 50 162.4)">R6</text>
<text x="126.9" y="164.3" transform="rotate(-90 126.9 164.3)">C5</text>
<text x="129.4" y="164.3" transform="rotate(-90 129.4 164.3)">C6</text>
<text x="132" y="164.3" transform="rotate(-90 132 164.3)">C7</text>
<text x="134.5" y="166.1" transform="rotate(-90 134.5 166.1)">BTN</text>
<text x="137" y="167.5" transform="rotate(-90 137 167.5)">VLEV</text>
<text x="188.2" y="162.4" transform="rotate(-90 188.2 162.4)">L1</text>
<text x="193.3" y="162.4" transform="rotate(-90 193.3 162.4)">LPS3314-332MRC</text>
<text x="35.8" y="168.4" transform="rotate(-90 35.8 168.4)">HS0820-3R8256-R</text>
<text x="66.5" y="180.9">GND</text>
</g>
<g font-size="2.5" fill="#c90d0c">
<text x="183.5" y="176">This is a charging circuit for a LIC Super</text>
<text x="183.5" y="178.6">Capacitor. It is combined with a 3.3V</text>
<text x="183.5" y="181.3">buck converter to power an ATTiny1616</text>
<text x="184.2" y="184">Microcontroller.</text>
</g>
<g font-size="2.1" fill="#808080">
<text x="141.9" y="38.8">1</text>
<text x="141.9" y="41.4">2</text>
<text x="147.8" y="40">IN</text>
<text x="154.3" y="40">ADJ</text>
<text x="163" y="38.8">4</text>
<text x="163" y="41.4">5</text>
<text x="185.1" y="41.4">2</text>
<text x="196" y="41.4">1</text>
<text x="43.3" y="42.5">VBUS</text>
<text x="46.3" y="45">D+</text>
<text x="46.8" y="47.6">D-</text>
<text x="141.9" y="43.9">3</text>
<text x="147.8" y="42.5">GND OUT</text>
<text x="147.8" y="45">EN</text>
<text x="200.9" y="47" transform="rotate(-90 200.9 47)">1</text>
<text x="44.8" y="50.1">CC1</text>
<text x="44.8" y="52.7">CC2</text>
<text x="43.5" y="55.2">SBU1</text>
<text x="43.5" y="57.7">SBU2</text>
<text x="44.4" y="62.8">GND</text>
<text x="200.9" y="60.5" transform="rotate(-90 200.9 60.5)">2</text>
<text x="88.6" y="69.3">1</text>
<text x="104.6" y="71.9">2</text>
<text x="88.6" y="74.4">3</text>
<text x="104.6" y="76.9">G1*4</text>
<text x="95.2" y="78.1">GND</text>
<text x="251.7" y="87.7" transform="rotate(-90 251.7 87.7)">2</text>
<text x="179.3" y="97.3">MP1</text>
<text x="179.3" y="99.8">MP2</text>
<text x="188.4" y="98.4">MP1</text>
<text x="188.4" y="100.9">MP2</text>
<text x="195.2" y="98.4">1</text>
<text x="195.2" y="100.9">2</text>
<text x="201.1" y="97.3">1</text>
<text x="201.1" y="99.8">2</text>
<text x="38.4" y="107.4" transform="rotate(-90 38.4 107.4)">1</text>
<text x="124.7" y="105.4" transform="rotate(-90 124.7 105.4)">21</text>
<text x="127.3" y="105.4" transform="rotate(-90 127.3 105.4)">20</text>
<text x="129.8" y="105.4" transform="rotate(-90 129.8 105.4)">19</text>
<text x="132.4" y="105.4" transform="rotate(-90 132.4 105.4)">18</text>
<text x="134.9" y="105.4" transform="rotate(-90 134.9 105.4)">17</text>
<text x="137.4" y="105.4" transform="rotate(-90 137.4 105.4)">16</text>
<text x="195.2" y="103.5">3</text>
<text x="201.1" y="102.3">3</text>
<text x="251.7" y="103.7" transform="rotate(-90 251.7 103.7)">1</text>
<text x="34.7" y="112.5">2</text>
<text x="46.7" y="112.5">3</text>
<text x="125.9" y="113" transform="rotate(-90 125.9 113)">EP</text>
<text x="128.4" y="114" transform="rotate(-90 128.4 114)">PA1</text>
<text x="133.5" y="114.3" transform="rotate(-90 133.5 114.3)">PC3</text>
<text x="136" y="114.3" transform="rotate(-90 136 114.3)">PC2</text>
<text x="138.6" y="114.3" transform="rotate(-90 138.6 114.3)">PC1</text>
<text x="130.9" y="127.4" transform="rotate(-90 130.9 127.4)">PA0/RESET/UPDI</text>
<text x="81.6" y="135.4" transform="rotate(-90 81.6 135.4)">2</text>
<text x="111.4" y="132.8">1</text>
<text x="111.4" y="135.4">2</text>
<text x="111.4" y="137.9">3</text>
<text x="117.3" y="133.9">PA2</text>
<text x="117.3" y="136.5">EXTCLK_/PA3</text>
<text x="141.5" y="133.9">PC0</text>
<text x="141.6" y="136.5">PB0</text>
<text x="150.3" y="132.8">15</text>
<text x="150.3" y="135.4">14</text>
<text x="150.3" y="137.9">13</text>
<text x="200.3" y="132.8">1</text>
<text x="200.3" y="135.4">2</text>
<text x="200.3" y="137.9">3</text>
<text x="206.2" y="133.9">SW</text>
<text x="206.2" y="136.5">VOUT</text>
<text x="216.3" y="136.5">VSEL</text>
<text x="217.1" y="133.9">GND</text>
<text x="226.5" y="132.8">6</text>
<text x="226.5" y="135.4">5</text>
<text x="226.5" y="137.9">4</text>
<text x="30.8" y="140.4" transform="rotate(-90 30.8 140.4)">1</text>
<text x="111.4" y="140.4">4</text>
<text x="111.4" y="143">5</text>
<text x="117.3" y="139">GND</text>
<text x="117.3" y="141.5">VDD</text>
<text x="133.9" y="141.5">PB2/TOSC2</text>
<text x="141.6" y="139">PB1</text>
<text x="150.3" y="140.4">12</text>
<text x="150.3" y="143">11</text>
<text x="188.2" y="143.5" transform="rotate(-90 188.2 143.5)">2</text>
<text x="206.2" y="139">VIN</text>
<text x="214" y="139">EN/BYP</text>
<text x="214.7" y="143.5" transform="rotate(-90 214.7 143.5)">EP</text>
<text x="30.8" y="149.9" transform="rotate(-90 30.8 149.9)">2</text>
<text x="81.6" y="147.4" transform="rotate(-90 81.6 147.4)">1</text>
<text x="117.3" y="144.1">PA4</text>
<text x="133.9" y="144.1">PB3/TOSC1</text>
<text x="213.6" y="149.4" transform="rotate(-90 213.6 149.4)">7</text>
<text x="125.9" y="151.1" transform="rotate(-90 125.9 151.1)">PA5</text>
<text x="128.4" y="151.1" transform="rotate(-90 128.4 151.1)">PA6</text>
<text x="130.9" y="151.1" transform="rotate(-90 130.9 151.1)">PA7</text>
<text x="133.5" y="151.1" transform="rotate(-90 133.5 151.1)">PB5</text>
<text x="136" y="151.1" transform="rotate(-90 136 151.1)">PB4</text>
<text x="124.7" y="157" transform="rotate(-90 124.7 157)">6</text>
<text x="127.3" y="157" transform="rotate(-90 127.3 157)">7</text>
<text x="129.8" y="157" transform="rotate(-90 129.8 157)">8</text>
<text x="132.4" y="157" transform="rotate(-90 132.4 157)">9</text>
<text x="134.9" y="158.2" transform="rotate(-90 134.9 158.2)">10</text>
<text x="188.2" y="159.5" transform="rotate(-90 188.2 159.5)">1</text>
</g>
<g font-size="1.8" fill="#808080">
<text x="55" y="35.6">VBUS</text>
<text x="128.7" y="30.6">VBUS</text>
<text x="33.7" y="38.2">X4</text>
<text x="194.7" y="58.5">VBAT</text>
<text x="49.9" y="94.1">VBUS</text>
<text x="29.6" y="106.8">VBAT</text>
</g>
<text font-size="1.8" fill="#c90d0c" x="36" y="55.1">USB C</text>
</svg>
